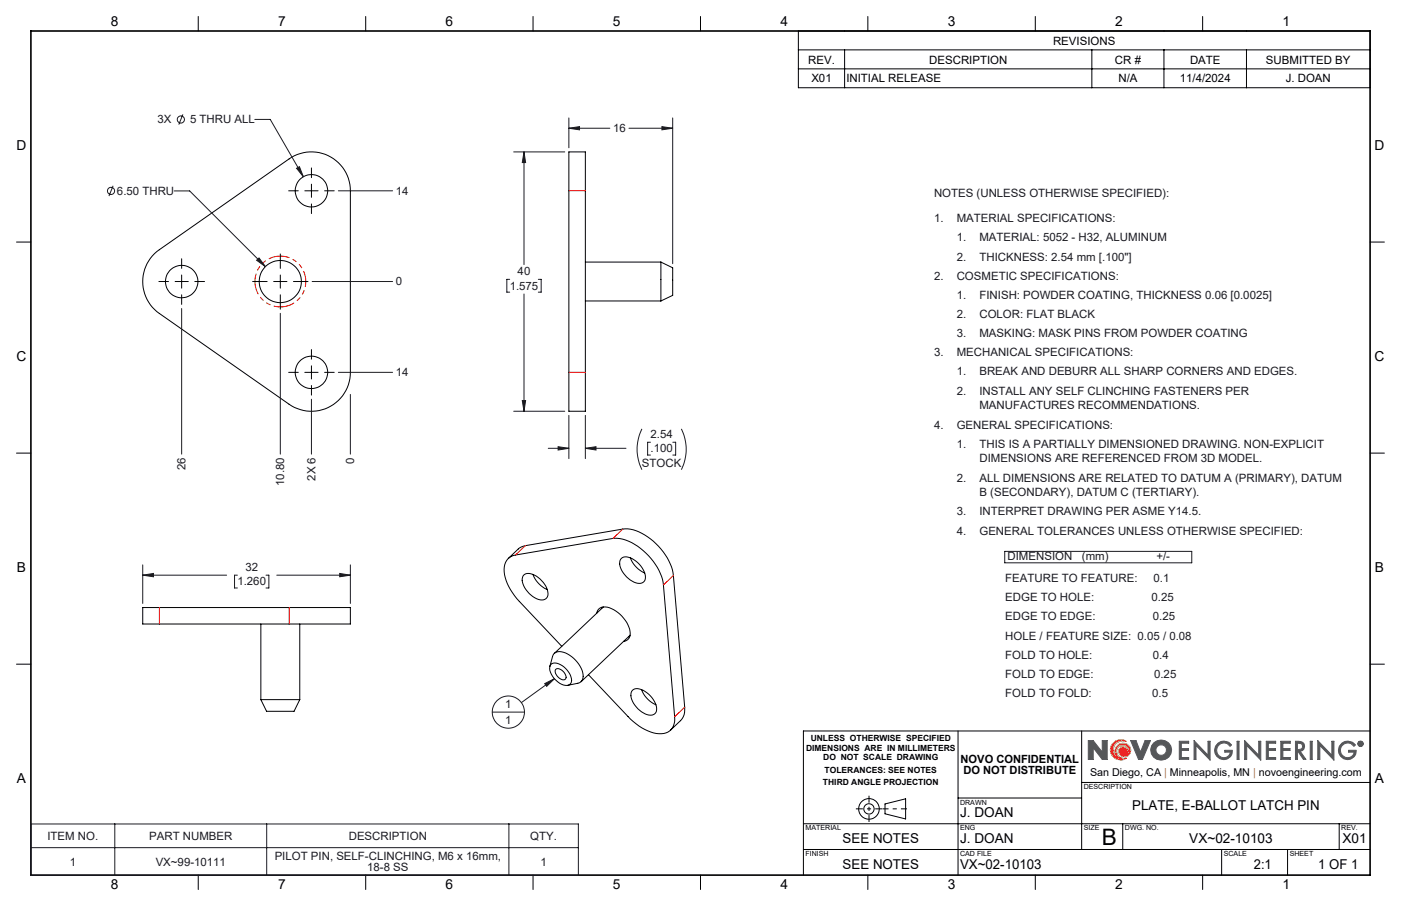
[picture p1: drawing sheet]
<svg xmlns="http://www.w3.org/2000/svg" width="432mm" height="279mm" viewBox="0 0 432 279" stroke-linecap="round" stroke-linejoin="round" font-family="sans-serif">
<g fill="none" stroke="#000" stroke-width=".31">
<path d="M61.1 5.1v4.5M112.7 5.1v4.5M164.3 5.1v4.5M215.9 5.1v4.5M267.5 5.1v4.5M319.1 5.1v4.5M370.7 5.1v4.5M175.3 46.8h5.1v80h-5.1zM5.1 74.6h4.4M47.6 78.2l41.5-29.2a12 12 0 0 1 18.9 9.8v56a12 12 0 0 1-18.9 9.9l-40-28a12 12 0 0 1-1.5-18.5zM422.3 74.6h4.4M180.4 92.8h23.3"/>
<path d="M180.4 80.8h23.3M203.7 80.8v12M203.7 80.8l3.6 1.8v8.5l-3.6 1.7M5.1 139.7h4.4M422.3 139.7h4.4M156.7 172.2l3.4-3.2 1.8-.7 30-5.1a13.2 13.2 0 0 1 10.3 4.5 16.7 16.7 0 0 1 5.3 9.8l3.5 41.4-.1 1.5-.6 1.2-3.6 3.6M161.4 177.3a4.1 4.1 0 0 1 5.1 1.3 5.7 5.7 0 0 1 2.2 5.4 2.31 2.31 0 0 1-3.3 .6 7.6 7.6 0 0 1-4.5-6.1zM164.3 177.1a8.3 8.3 0 0 0 4.4 4.7M191.5 172.2a3.4 3.4 0 0 1 4.4 .8 6.3 6.3 0 0 1 2.9 5.9 2.34 2.34 0 0 1-3.4 .6 7.5 7.5 0 0 1-4.4-6.1zM194.3 172a8.2 8.2 0 0 0 4.4 4.7M44 187.4h64v5h-64zM80.4 192.4v23.4"/>
<path d="M92.4 192.4v23.4M173.1 199.3l-13-13.8a14.4 14.4 0 0 1-4.7-10.7 4 4 0 0 1 3.5-3.6l30-5.1a13.9 13.9 0 0 1 11 5.3 16 16 0 0 1 4.6 9l3.4 40.6a4.4 4.4 0 0 1-5.6 5.2 16.4 16.4 0 0 1-8.7-5.2l-12.2-12.9M183.9 189.1a2.36 2.36 0 0 1 3.3-1.8 10 10 0 0 1 7 8 2.27 2.27 0 0 1-2 2.5M185.6 187.3l-.2 .3M185.9 187.2l-15 14.3M194.1 196.3l-.4 .1M194.2 195.9l-15.1 14.3M5.1 204.8h4.4M80.4 215.8h12M80.4 215.8l1.8 3.6h8.4l1.8-3.6M169.5 205.5l.8-3a2.29 2.29 0 0 1 3.4-1.3 9.1 9.1 0 0 1 6 7.4l-.4 1.4-.7 .5-3.6 .8M170 204.8a4.4 4.4 0 0 1 5.2 2.4 2.87 2.87 0 0 1 .2 4 5.3 5.3 0 0 1-5.7-3.9l-.3-1.5z"/>
<path d="M171.3 206.4a2.47 2.47 0 0 1 3.1 2.1 .96 .96 0 0 1-.4 1.1 .96 .96 0 0 1-1.2-.2 2.62 2.62 0 0 1-1.5-3zM194.9 212.9a3.4 3.4 0 0 1 4.5 .7 6.3 6.3 0 0 1 2.8 5.9 2.34 2.34 0 0 1-3.3 .7 7.5 7.5 0 0 1-4.4-6.1zM197.7 212.7a8.2 8.2 0 0 0 4.5 4.6M422.3 204.8h4.4M295.3 225.4v44.5M333.4 225.4v36.6M422.3 225.4h-174.7v44.5M247.6 254h174.7M272.8 247.9l6.3-1.6v6.3l-6.3-1.6zM295.3 246.1h38.1M333.4 241.3h88.9M346 254v8"/>
<path d="M412.7 254v8M61.1 269.9v4.4M112.7 269.9v4.4M164.3 269.9v4.4M215.9 269.9v4.4M247.6 262h174.7M267.5 269.9v4.4M319.1 269.9v4.4M370.7 269.9v4.4M376.5 262v7.9M396.8 262v7.9"/>
<circle cx="96" cy="58.8" r="5"/>
<circle cx="56" cy="86.8" r="5"/>
<circle cx="86.4" cy="86.8" r="6.5"/>
<circle cx="96" cy="114.8" r="5"/>
<circle cx="267.8" cy="249.5" r="1.59"/>
<circle cx="267.8" cy="249.5" r="3.2"/>
</g>
<path d="M94.2 86a7.8 7.8 0 0 0-12.2-5.7 7.8 7.8 0 0 0 .8 13.5 7.8 7.8 0 0 0 11.5-7l-.1-.8" fill="none" stroke="#f00" stroke-width=".31" stroke-dasharray="6.3 1.3 1.3 1.3 1.3 1.3" stroke-dashoffset="4"/>
<path d="M180.4 58.8h-5.1M180.4 114.8h-5.1M158.9 171.2l3-2.9M188.9 166.1l3.1-3M49.1 192.4v-5M89.1 192.4v-5M204.5 180.4l3.1-2.9M208 221l3-2.9" fill="none" stroke="#f00" stroke-width=".31" stroke-dasharray="6.3 1.3 1.3 1.3 1.3 1.3"/>
<path d="M342.7 229.6a3.1 3.1 0 0 1 4.5-.9 2.82 2.82 0 0 0-3.9 1.7 2.82 2.82 0 0 0 2.3 3.6 2.45 2.45 0 0 1-1.1-4.2 2.45 2.45 0 0 1 4 1.5 1.88 1.88 0 0 1-1.9 2.1 1.88 1.88 0 0 1-1.8-2.2l.6-.7a1.82 1.82 0 0 1 2.4 1.5 1.89 1.89 0 0 0-2.6-2 1.89 1.89 0 0 0-.3 3.3l1.5 .6 .8-.1a3.2 3.2 0 0 1-4-.2 3.2 3.2 0 0 1-.5-4z" fill="none" stroke="#f78d2a" stroke-width=".31"/>
<g fill="none" stroke="#555759" stroke-width=".31">
<path d="M336.9 230.6v3.6h-1.5v-5.8h1.5l2.8 3.6M336.9 230.6h.1M337 230.6l2.7 3.6h1.5v-5.8h-1.5v3.6M339.7 232h.1M348.5 228.4h1.6l1.4 3.6 1.4-3.6h1.7l-2.5 5.8h-1.2zM363.5 228.6h2.9v.6h-2.3v1.7h2.2v.5h-2.2v2.2h2.3v.6h-2.9zM368 228.4l4.3 4.5v-4.3h.7v5.8l-4.4-4.5v4.3h-.6zM375.4 229.2a2.89 2.89 0 0 1 4.2 .5l-.5 .5a2.26 2.26 0 0 0-3.2-.7 2.26 2.26 0 0 0-.5 3.2 2.26 2.26 0 0 0 3.3 .4l.5-1.1h-1.7v-.6h2.3a2.78 2.78 0 0 1-4 2.5 2.78 2.78 0 0 1-.4-4.7zM381.3 228.6h.6v5.6h-.6zM383.6 228.4l4.3 4.5v-4.3h.7v5.8l-4.4-4.5v4.3h-.6zM390.3 228.6h2.9v.6h-2.3v1.7h2.2v.5h-2.2v2.2h2.3v.6h-2.9zM394.8 228.6h2.9v.6h-2.3v1.7h2.2v.5h-2.2v2.2h2.3v.6h-2.9z"/>
<path d="M399.3 228.6a2.74 2.74 0 0 1 2.6 .8l.2 .8-.3 .9-1.1 .6 1.8 2.5h-.8l-1.7-2.5h-.1v2.5h-.6zM399.9 229.2l1.1 .1a1.02 1.02 0 0 1 0 1.7l-1.1 .2zM403.8 228.6h.6v5.6h-.6zM406.2 228.4l4.3 4.5v-4.3h.6v5.8l-4.3-4.5v4.3h-.6zM413.6 229.2a2.89 2.89 0 0 1 4.2 .5l-.5 .5a2.25 2.25 0 0 0-3.3-.7 2.25 2.25 0 0 0-.2 3.4 2.25 2.25 0 0 0 3.4-.3l.1-.6h-1.6v-.6h2.3a2.79 2.79 0 0 1-4 2.5 2.79 2.79 0 0 1-.4-4.7zM419 228.9l.6 .1-.1 .4 .2 .4-.4-.4-.3 .4zM419.2 229l.3 .2-.3 .1z"/>
<circle cx="357.9" cy="231.3" r="1.64"/>
<circle cx="357.9" cy="231.3" r="3.2"/>
<circle cx="419.3" cy="229.4" r=".85"/>
<circle cx="419.3" cy="229.4" r=".71"/>
</g>
<path d="M279.5 249.4h-7.5" fill="none" stroke="#000" stroke-width=".31" stroke-dasharray="15.2 1.3 1.3 1.3" stroke-dashoffset="13.4" stroke-linecap="butt"/>
<path d="M263.8 249.4h8.1M267.8 245.4v8.1" fill="none" stroke="#000" stroke-width=".31" stroke-dasharray="15.2 1.3 1.3 1.3" stroke-dashoffset="13.1" stroke-linecap="butt"/>
<path d="M9.5 9.6h412.8v260.3h-412.8z" fill="none" stroke="#000" stroke-width=".5"/>
<path d="M343 229.1a3.2 3.2 0 0 1 4.2-.4 2.82 2.82 0 0 0-3.9 1.7 2.82 2.82 0 0 0 2.3 3.6 2.43 2.43 0 0 1-1.9-2.8 2.43 2.43 0 0 1 2.7-2 2.43 2.43 0 0 1 2.1 2.7 1.82 1.82 0 0 1-2.5 1.5 1.82 1.82 0 0 1-.9-2.7 1.73 1.73 0 0 1 2.7 1.3 1.9 1.9 0 0 0-2.6-2 1.9 1.9 0 0 0-.3 3.3l.8 .5h1.5a3.2 3.2 0 0 1-4.2-.4 3.2 3.2 0 0 1 0-4.3z" fill-rule="evenodd" fill="#f78d2a"/>
<path d="M335.4 228.4v5.8h1.5v-3.6l2.8 3.6h1.5v-5.8h-1.5v3.6l-2.8-3.6zM348.5 228.4l2.4 5.8h1.2l2.5-5.8h-1.7l-1.4 3.6-1.4-3.6zM355.6 229.1a3.1 3.1 0 0 0 .2 4.6 3.1 3.1 0 0 0 4.6-.6 3.1 3.1 0 0 0-1-4.5l-1.8-.4-1 .3zM356.2 231.3a1.65 1.65 0 0 1 3.3 0 1.65 1.65 0 0 1-3.3 0zM363.5 228.6v5.6h2.9v-.6h-2.3v-2.2h2.2v-.5h-2.2v-1.7h2.3v-.6zM368 228.4v5.8h.6v-4.3l4.4 4.5v-5.8h-.7v4.3zM375.2 229.3a2.79 2.79 0 0 0 .7 4.7 2.79 2.79 0 0 0 3.9-2.6h-2.3v.6h1.7a2.16 2.16 0 0 1-3 1.4 2.16 2.16 0 0 1-.9-3.2 2.22 2.22 0 0 1 3.8 0l.5-.5a2.92 2.92 0 0 0-4.4-.4zM381.3 228.6v5.6h.6v-5.6zM383.6 228.4v5.8h.6v-4.3l4.4 4.5v-5.8h-.7v4.3zM390.3 228.6v5.6h2.9v-.6h-2.3v-2.2h2.2v-.5h-2.2v-1.7h2.3v-.6zM394.8 228.6v5.6h2.9v-.6h-2.3v-2.2h2.2v-.5h-2.2v-1.7h2.3v-.6zM399.3 228.6v5.6h.6v-2.5l1.8 2.5h.8l-1.8-2.5 1.1-.6 .3-1.3a1.6 1.6 0 0 0-2.1-1.2zM399.9 229.2l1.3 .3 .3 .4-.3 1-1.3 .3zM403.8 228.6v5.6h.6v-5.6zM406.2 228.4v5.8h.6v-4.3l4.3 4.5v-5.8h-.6v4.3zM413.3 229.4a2.79 2.79 0 0 0 .9 4.6 2.79 2.79 0 0 0 3.8-2.6h-2.3v.6h1.6a2.18 2.18 0 0 1-3.2 1.3 2.18 2.18 0 0 1-.4-3.5 2.22 2.22 0 0 1 3.6 .4l.5-.5a2.89 2.89 0 0 0-4.5-.3zM419 228.9v.9h.2v-.4l.5 .4-.2-.4 .2-.4zM419.2 229l.3 .2-.3 .1zM418.5 229.4a.85 .85 0 0 0 1.7 0 .85 .85 0 0 0-1.7 0zM418.6 229.4a.71 .71 0 0 1 1.4 0 .71 .71 0 0 1-1.4 0z" fill-rule="evenodd" fill="#555759"/>
<g fill="none" stroke="#191924" stroke-width=".31">
<path d="M56.4 35.3l-1.3 3.1M78.5 36.8h4.8l10.2 17.7M175.3 39.5l3.3-.4v.9zM175.3 36.4v9.2M175.3 39.5h12.7M193.9 39.5h13.4M204 39.1l3.3 .4-3.3 .5zM207.3 36.4v44.9M34.9 57.3l-1.3 3.2M53.7 58.9h4.8l23.3 23.3M91.4 51.9l.9-.5 1.2 3.1zM104.3 58.8h16.7"/>
<path d="M158.3 46.8h15.8M161.5 46.8l.5 3.3h-1zM161.5 46.8v34.8M56 95.1v45M79.1 80.3l.7-.7 2 2.6zM86.4 96.6v43.5M96.2 86.8h24.8M157.1 86.1h-.9v4h.9M161.5 90.7v36.1M165.9 86.1h.9v4h-.9M104.3 114.8h16.7M96 123.1v17"/>
<path d="M108 121.6v18.5M158.3 126.8h15.8M161 123.5h1l-.5 3.3zM169 138.3h6.3M172 137.8l3.3 .5-3.3 .5zM175.3 128.1v13.3M180.4 138.3l3.3-.5v1zM180.4 128.1v13.3M180.4 138.3h12.5M197.8 132.3a14.1 14.1 0 0 0 0 12.6M200.5 136.4h-.9v3.9h.9M207.4 136.4h.8v3.9h-.8"/>
<path d="M210 132.3a14.1 14.1 0 0 1 0 12.6M44 177.4l3.3-.6v1.1zM44 177.4h25.8M44 174.2v11.9M73.2 177.4h-.9v3.9h.9M82 177.4h.9v3.9h-.9M85.3 177.4h22.7M104.7 176.8l3.3 .6-3.3 .5zM108 174.2v11.9M309.7 170h57.6v3.6h-57.6zM151.7 219.6h9.9M167.9 210.8l3-1.5-2.4 2.4z"/>
<path d="M170.9 209.3l-10.2 7.4M9.5 254.1h168.8v15.8h-168.8zM35.4 254.1v15.8M82.2 254.1v15.8M156.8 254.1v15.8M9.5 261.4h168.8"/>
<circle cx="55.8" cy="36.9" r="1.11"/>
<circle cx="34.2" cy="58.9" r="1.1"/>
<circle cx="156.7" cy="219.6" r="5"/>
</g>
<g fill="none" stroke="#000" stroke-width=".31">
<path d="M246.1 9.6h176.2v17.5h-176.2zM246.1 15.4h176.2M260.3 15.4v11.7M336.5 15.4v11.7M358.7 15.4v11.7M384.2 15.4v11.7M246.1 21.2h176.2M89 58.8h2.9M93.9 58.8h4.1M96 51.8v3M96 56.8v4.1M100 58.8h3"/>
<path d="M56 79.8v3M86.4 78.3v4.5M96 62.9v3M49 86.8h2.9M54 86.8h4M56 84.8v4.1M56 90.9v3M60 86.8h3M77.9 86.8h4.4M84.3 86.8h4.1M86.4 84.8v4.1M86.4 90.9v4.5"/>
<path d="M90.5 86.8h4.4M89 114.8h2.9M93.9 114.8h4.1M96 107.8v3M96 112.8v4.1M96 118.9v2.9M100 114.8h3"/>
</g>
<g fill="#191924">
<path d="M167.9 210.8l3-1.5-2.4 2.4z"/>
<path d="M91.4 51.9l2.1 2.6-1.2-3.1zM79.1 80.3l2.7 1.9-2-2.6zM161.5 46.8l.5 3.3h-1zM161 123.5h1l-.5 3.3zM175.3 39.5l3.3-.4v.9zM204 39.1l3.3 .4-3.3 .5zM172 137.8l3.3 .5-3.3 .5zM180.4 138.3l3.3-.5v1zM44 177.4l3.3-.6v1.1zM104.7 176.8l3.3 .6-3.3 .5z"/>
</g>
<text font-size="7" x="339.5" y="260.5">B</text>
<g font-size="4.2">
<text x="34.1" y="8.1">8</text>
<text x="85.7" y="8.1">7</text>
<text x="137.3" y="8.1">6</text>
<text x="188.9" y="8.1">5</text>
<text x="240.5" y="8.1">4</text>
<text x="292.1" y="8.1">3</text>
<text x="343.7" y="8.1">2</text>
<text x="395.3" y="8.1">1</text>
<text x="5.1" y="46.4">D</text>
<text x="423.7" y="46.4">D</text>
<text x="5.1" y="111.4">C</text>
<text x="423.7" y="111.4">C</text>
<text x="5.2" y="176.5">B</text>
<text x="423.8" y="176.5">B</text>
<text x="5.2" y="241.6">A</text>
<text x="423.8" y="241.6">A</text>
<text x="349" y="249.9">PLATE, E-BALLOT LATCH PIN</text>
<text x="295.9" y="252">J. DOAN</text>
<text x="259.7" y="260">SEE NOTES</text>
<text x="295.9" y="260">J. DOAN</text>
<text x="366.5" y="260">VX~02-10103</text>
<text x="413.8" y="260">X01</text>
<text x="259.7" y="267.9">SEE NOTES</text>
<text x="295.9" y="267.9">VX~02-10103</text>
<text x="386.5" y="267.9">2:1</text>
<text x="406.3" y="267.9">1 OF 1</text>
<text x="34.1" y="274.2">8</text>
<text x="85.7" y="274.2">7</text>
<text x="137.3" y="274.2">6</text>
<text x="188.9" y="274.2">5</text>
<text x="240.5" y="274.2">4</text>
<text x="292.1" y="274.2">3</text>
<text x="343.7" y="274.2">2</text>
<text x="395.3" y="274.2">1</text>
</g>
<g font-size="3.5">
<text x="324.6" y="13.8">REVISIONS</text>
<text x="249.1" y="19.6">REV.</text>
<text x="286.4" y="19.6">DESCRIPTION</text>
<text x="343.6" y="19.6">CR #</text>
<text x="366.8" y="19.6">DATE</text>
<text x="390.2" y="19.6">SUBMITTED BY</text>
<text x="250.1" y="25.4">X01</text>
<text x="260.9" y="25.4">INITIAL RELEASE</text>
<text x="344.7" y="25.4">N/A</text>
<text x="363.6" y="25.4">11/4/2024</text>
<text x="396.3" y="25.4">J. DOAN</text>
<text x="296.1" y="235.2">NOVO CONFIDENTIAL</text>
<text x="296.9" y="238.7">DO NOT DISTRIBUTE</text>
</g>
<g font-size="3.5" fill="#191924">
<text x="48.5" y="38">3X</text>
<text x="58.6" y="38">5 THRU ALL</text>
<text x="189" y="40.7">16</text>
<text x="122" y="60">14</text>
<text x="36.1" y="60">6.50 THRU</text>
<text x="287.9" y="60.6">NOTES (UNLESS OTHERWISE SPECIFIED):</text>
<text x="287.9" y="68.5">1.</text>
<text x="294.9" y="68.5">MATERIAL SPECIFICATIONS:</text>
<text x="294.9" y="74.4">1.</text>
<text x="301.9" y="74.4">MATERIAL: 5052 - H32, ALUMINUM</text>
<text x="294.9" y="80.3">2.</text>
<text x="301.9" y="80.3">THICKNESS: 2.54 mm [.100&quot;]</text>
<text x="122" y="88">0</text>
<text x="157.1" y="89.3">1.575</text>
<text x="159.5" y="84.7">40</text>
<text x="287.9" y="86.3">2.</text>
<text x="294.9" y="86.3">COSMETIC SPECIFICATIONS:</text>
<text x="294.9" y="92.2">1.</text>
<text x="301.9" y="92.2">FINISH: POWDER COATING, THICKNESS 0.06 [0.0025]</text>
<text x="294.9" y="98.1">2.</text>
<text x="301.9" y="98.1">COLOR: FLAT BLACK</text>
<text x="294.9" y="104">3.</text>
<text x="301.9" y="104">MASKING: MASK PINS FROM POWDER COATING</text>
<text x="287.9" y="109.9">3.</text>
<text x="294.9" y="109.9">MECHANICAL SPECIFICATIONS:</text>
<text x="122" y="116">14</text>
<text x="294.9" y="115.8">1.</text>
<text x="301.9" y="115.8">BREAK AND DEBURR ALL SHARP CORNERS AND EDGES.</text>
<text x="294.9" y="121.7">2.</text>
<text x="301.9" y="121.7">INSTALL ANY SELF CLINCHING FASTENERS PER</text>
<text x="301.9" y="126.2">MANUFACTURES RECOMMENDATIONS.</text>
<text x="200.5" y="135">2.54</text>
<text x="287.9" y="132.1">4.</text>
<text x="294.9" y="132.1">GENERAL SPECIFICATIONS:</text>
<text x="109.2" y="143" transform="rotate(-90 109.2 143)">0</text>
<text x="200.5" y="139.5">.100</text>
<text x="294.9" y="138.1">1.</text>
<text x="301.9" y="138.1">THIS IS A PARTIALLY DIMENSIONED DRAWING. NON-EXPLICIT</text>
<text x="301.9" y="142.6">DIMENSIONS ARE REFERENCED FROM 3D MODEL.</text>
<text x="57.2" y="144.9" transform="rotate(-90 57.2 144.9)">26</text>
<text x="87.6" y="149.8" transform="rotate(-90 87.6 149.8)">10.80</text>
<text x="97.2" y="148.3" transform="rotate(-90 97.2 148.3)">2X 6</text>
<text x="197.9" y="144">STOCK</text>
<text x="294.9" y="148.5">2.</text>
<text x="301.9" y="148.5">ALL DIMENSIONS ARE RELATED TO DATUM A (PRIMARY), DATUM</text>
<text x="301.9" y="153">B (SECONDARY), DATUM C (TERTIARY).</text>
<text x="294.9" y="158.9">3.</text>
<text x="301.9" y="158.9">INTERPRET DRAWING PER ASME Y14.5.</text>
<text x="294.9" y="164.8">4.</text>
<text x="301.9" y="164.8">GENERAL TOLERANCES UNLESS OTHERWISE SPECIFIED:</text>
<text x="310.5" y="172.7">DIMENSION</text>
<text x="333.5" y="172.7">(mm)</text>
<text x="356.4" y="172.7">+/-</text>
<text x="75.6" y="176">32</text>
<text x="309.8" y="179.5">FEATURE TO FEATURE:</text>
<text x="355.5" y="179.5">0.1</text>
<text x="73.2" y="180.5">1.260</text>
<text x="309.8" y="185.4">EDGE TO HOLE:</text>
<text x="354.9" y="185.4">0.25</text>
<text x="309.8" y="191.3">EDGE TO EDGE:</text>
<text x="355.3" y="191.3">0.25</text>
<text x="309.8" y="197.2">HOLE / FEATURE SIZE: 0.05 / 0.08</text>
<text x="309.8" y="203.1">FOLD TO HOLE:</text>
<text x="355.3" y="203.1">0.4</text>
<text x="309.8" y="209">FOLD TO EDGE:</text>
<text x="355.7" y="209">0.25</text>
<text x="309.8" y="214.9">FOLD TO FOLD:</text>
<text x="355.1" y="214.9">0.5</text>
<text x="155.7" y="218.3">1</text>
<text x="155.7" y="223.1">1</text>
<text x="14.6" y="259">ITEM NO.</text>
<text x="46" y="259">PART NUMBER</text>
<text x="107.5" y="259">DESCRIPTION</text>
<text x="163.5" y="259">QTY.</text>
<text x="21.5" y="267">1</text>
<text x="48" y="267">VX~99-10111</text>
<text x="84.7" y="265.2">PILOT PIN, SELF-CLINCHING, M6 x 16mm,</text>
<text x="113.2" y="268.7">18-8 SS</text>
<text x="166.6" y="267">1</text>
</g>
<text font-size="3.3" x="336" y="239.4">San Diego, CA | Minneapolis, MN | novoengineering.com</text>
<g font-size="2.6">
<text x="248.4" y="231.5">DIMENSIONS ARE IN MILLIMETERS</text>
<text x="249.9" y="228.6">UNLESS OTHERWISE SPECIFIED</text>
<text x="253.7" y="234.4">DO NOT SCALE DRAWING</text>
<text x="254.2" y="238.5">TOLERANCES: SEE NOTES</text>
<text x="253.7" y="242.1">THIRD ANGLE PROJECTION</text>
</g>
<g font-size="2.2">
<text x="334" y="243.4">DESCRIPTION</text>
<text x="295.9" y="248.2">DRAWN</text>
<text x="248.3" y="256.1">MATERIAL</text>
<text x="295.9" y="256.1">ENG</text>
<text x="334" y="256.1">SIZE</text>
<text x="346.7" y="256.1">DWG. NO.</text>
<text x="413.4" y="256.1">REV.</text>
<text x="248.3" y="264">FINISH</text>
<text x="295.9" y="264">CAD FILE</text>
<text x="377.2" y="264">SCALE</text>
<text x="397.5" y="264">SHEET</text>
</g>
</svg>
